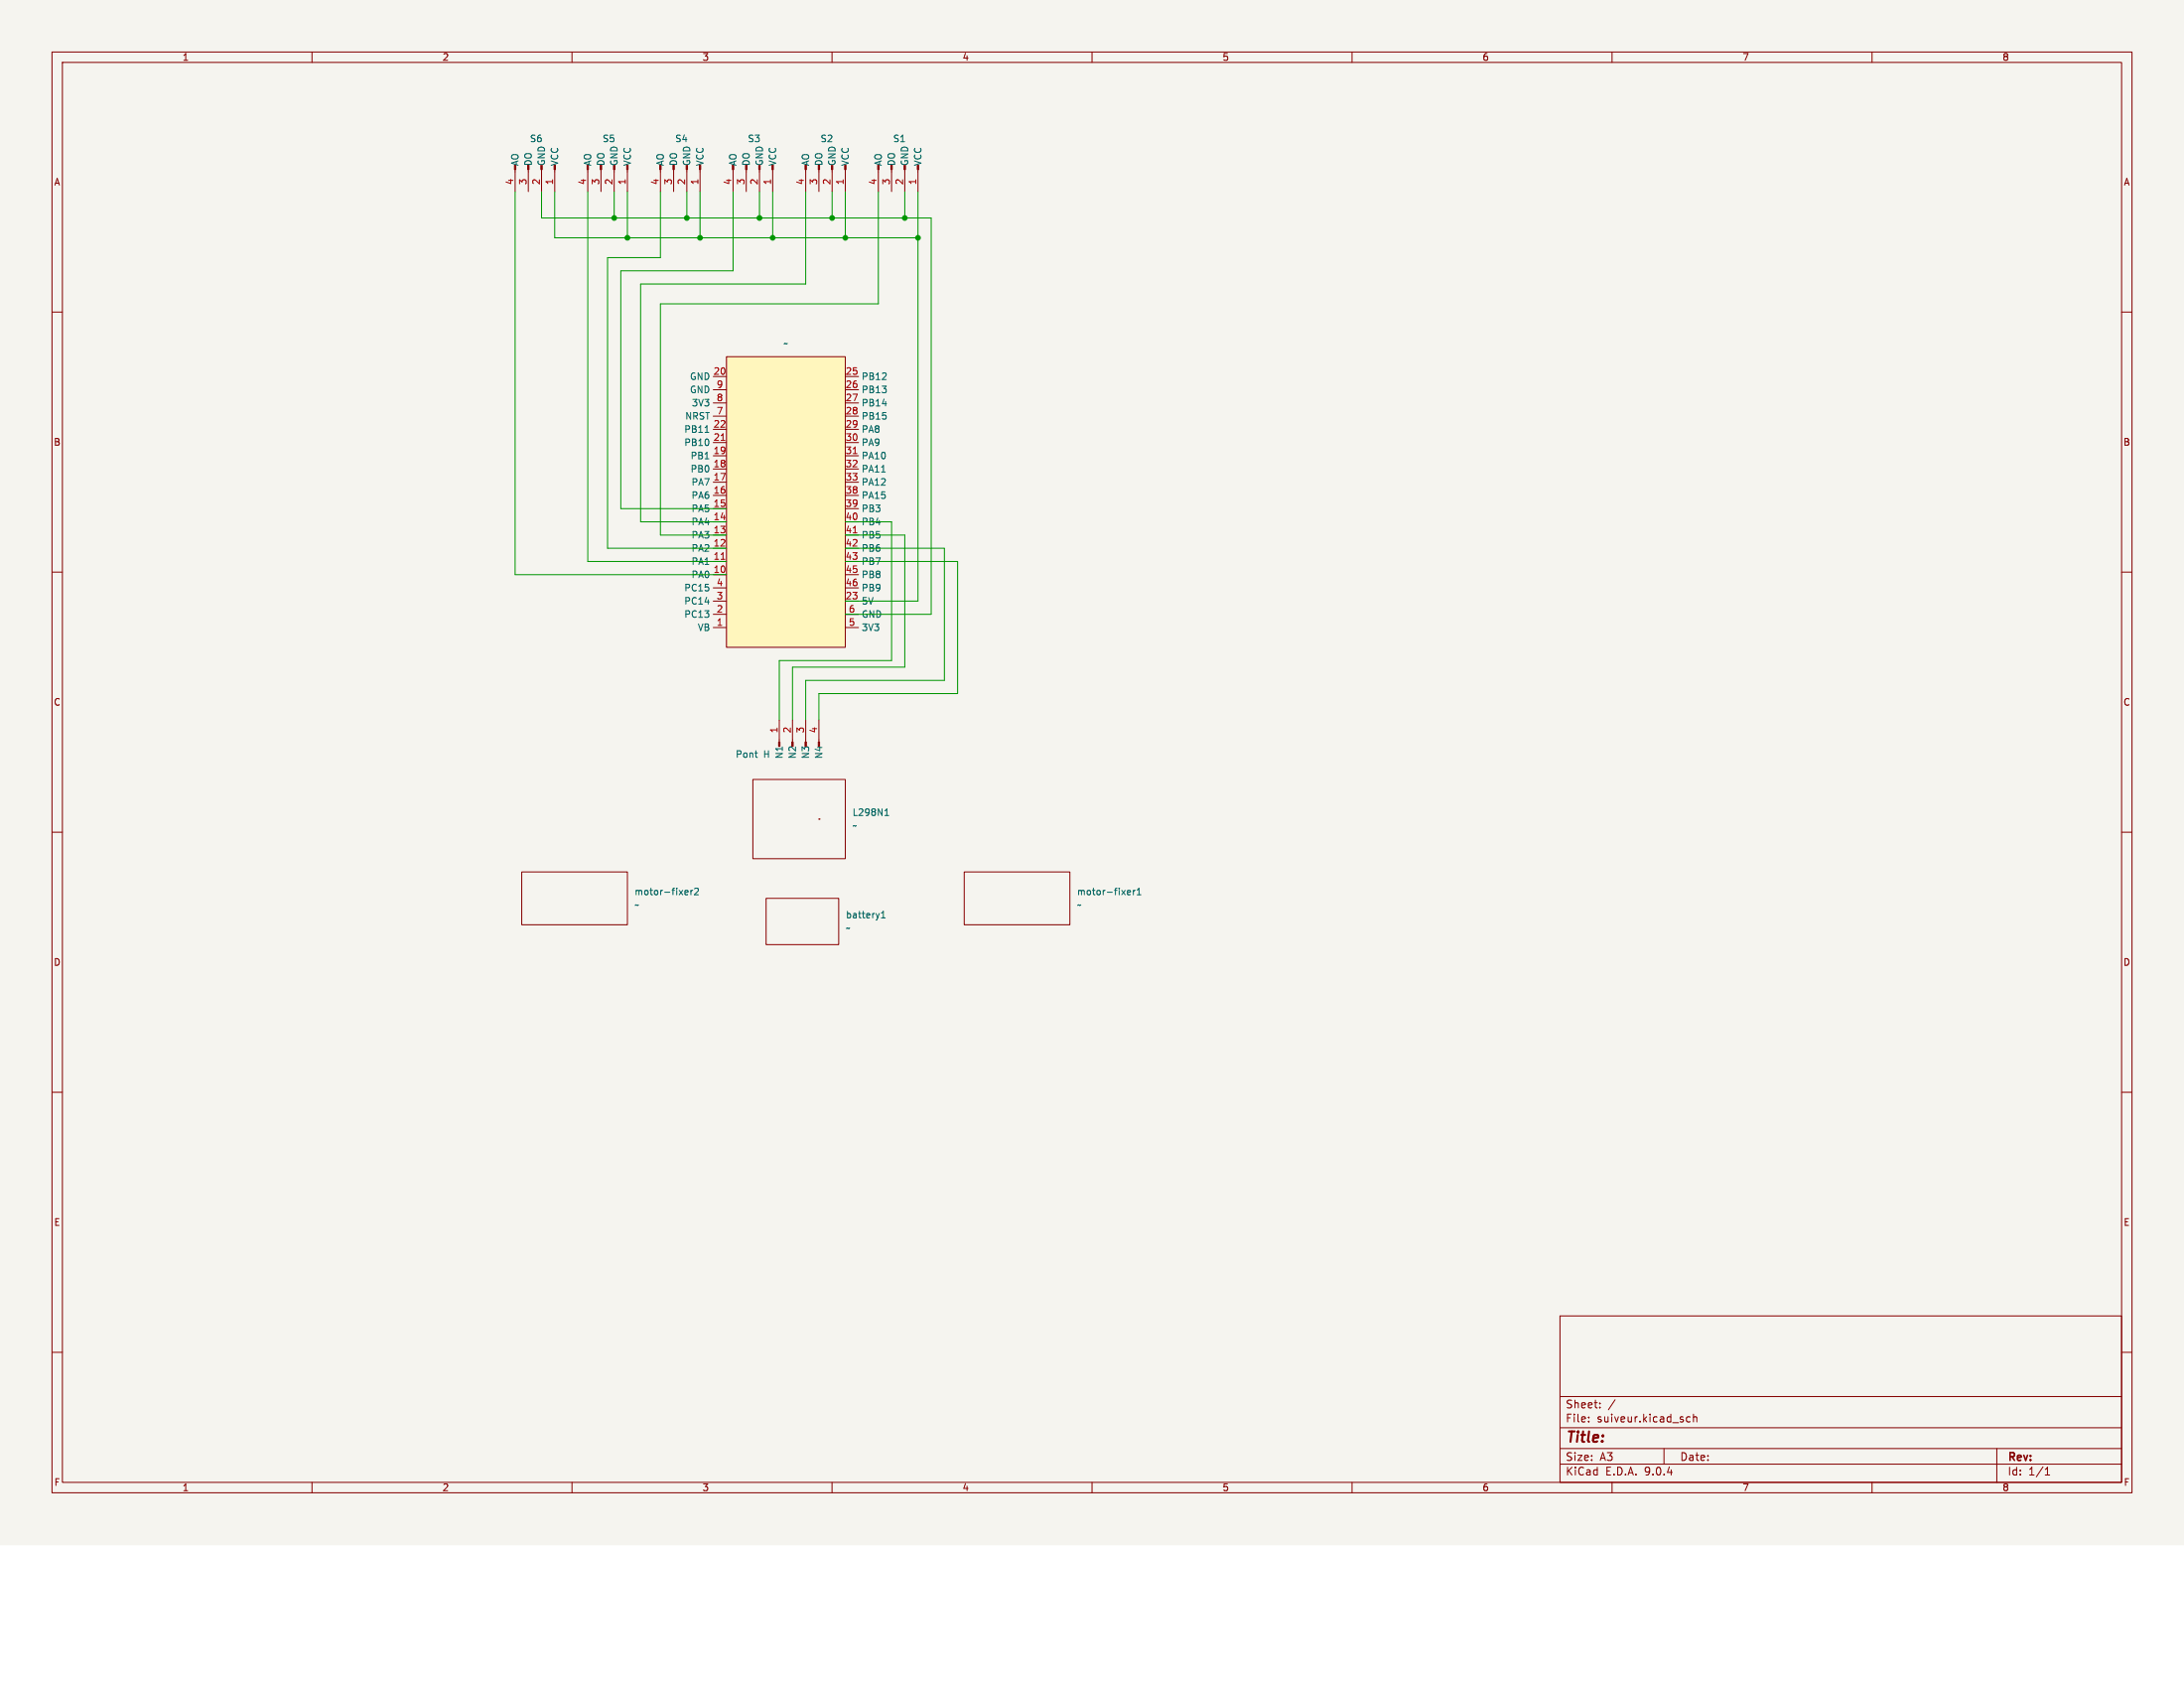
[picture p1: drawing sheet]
<svg xmlns="http://www.w3.org/2000/svg" width="279mm" height="216mm" viewBox="0 0 279 216" stroke-linecap="round" stroke-linejoin="round" font-family="sans-serif">
<path d="M0 0h279.4v197.6h-279.4z" fill="#f5f4ef" stroke="#f5f4ef" stroke-width=".13"/>
<g fill="none" stroke="#840000" stroke-width=".13">
<path d="M6.7 6.7h266v184.2h-266zM8 8h263.4v181.6h-263.4zM39.9 6.7v1.3M73.2 6.7v1.3M106.4 6.7v1.3M139.7 6.7v1.3M173 6.7v1.3M206.2 6.7v1.3M239.5 6.7v1.3M6.7 39.9h1.3M65.9 21.7v2.8M67.6 21.7v2.8"/>
<path d="M69.3 21.7v2.8M71 21.7v2.8M75.2 21.7v2.8M76.9 21.7v2.8M78.6 21.7v2.8M80.3 21.7v2.8M84.5 21.7v2.8M86.2 21.7v2.8M87.9 21.7v2.8M89.6 21.7v2.8M93.8 21.7v2.8M95.5 21.7v2.8"/>
<path d="M97.2 21.7v2.8M98.9 21.7v2.8M103.1 21.7v2.8M104.8 21.7v2.8M106.5 21.7v2.8M108.1 21.7v2.8M112.4 21.7v2.8M114.1 21.7v2.8M115.7 21.7v2.8M117.4 21.7v2.8M271.4 39.9h1.3M6.7 73.2h1.3"/>
<path d="M271.4 73.2h1.3M6.7 106.4h1.3M271.4 106.4h1.3M6.7 139.7h1.3M271.4 139.7h1.3M6.7 173h1.3M199.6 168.3h71.8v21.3h-71.8zM199.6 178.6h71.8M204.7 180v.1M204.7 179.5v.1M206.6 179l-.8 1.3M271.4 173h1.3"/>
<path d="M39.9 189.6v1.3M73.2 189.6v1.3M106.4 189.6v1.3M139.7 189.6v1.3M173 189.6v1.3M199.6 187.3h71.8M199.6 185.3h71.8M199.6 182.6h71.8M203.2 181.8v.1M203.2 181.3v.1M206.2 189.6v1.3M212.9 185.3v2"/>
<path d="M216.2 181.3l-.3-.1-.2 .2 .1 .4h.4M216.6 181.3l.2-.1 .2 .1 .1 .6M216.6 180.9v1M239.5 189.6v1.3M255.5 185.3v4.3M261.6 188.7h.6M261.6 187.9l.3-.2v1"/>
</g>
<g fill="#840000" stroke="#840000" stroke-width=".13">
<path d="M98.8 21.1h.1v.6h-.1z"/>
<path d="M97.1 21.1h.1v.6h-.1z"/>
<path d="M95.4 21.1h.2v.6h-.2z"/>
<path d="M93.7 21.1h.2v.6h-.2z"/>
<path d="M117.4 21.1h.1v.6h-.1z"/>
<path d="M115.7 21.1h.1v.6h-.1z"/>
<path d="M114 21.1h.1v.6h-.1z"/>
<path d="M112.3 21.1h.2v.6h-.2z"/>
<path d="M89.5 21.1h.1v.6h-.1z"/>
<path d="M87.8 21.1h.2v.6h-.2z"/>
<path d="M86.1 21.1h.2v.6h-.2z"/>
<path d="M84.4 21.1h.2v.6h-.2z"/>
<path d="M70.9 21.1h.2v.6h-.2z"/>
<path d="M69.2 21.1h.2v.6h-.2z"/>
<path d="M67.5 21.1h.2v.6h-.2z"/>
<path d="M65.8 21.1h.2v.6h-.2z"/>
<path d="M80.2 21.1h.1v.6h-.1z"/>
<path d="M78.5 21.1h.2v.6h-.2z"/>
<path d="M76.8 21.1h.2v.6h-.2z"/>
<path d="M75.1 21.1h.2v.6h-.2z"/>
<path d="M108.1 21.1h.1v.6h-.1z"/>
<path d="M106.4 21.1h.1v.6h-.1z"/>
<path d="M104.7 21.1h.1v.6h-.1z"/>
<path d="M103 21.1h.2v.6h-.2z"/>
</g>
<path d="M92.9 45.6h15.2v37.2h-15.2z" fill="#fff6bd"/>
<g fill="none" stroke="#840000" stroke-width=".13">
<path d="M91.2 60h1.7M91.2 58.3h1.7M91.2 56.6h1.7M91.2 54.9h1.7M91.2 53.2h1.7M91.2 51.5h1.7M91.2 49.8h1.7M91.2 48.2h1.7M92.9 45.6h15.2v37.2h-15.2zM108.1 60h1.7M108.1 58.3h1.7M108.1 56.6h1.7"/>
<path d="M108.1 54.9h1.7M108.1 53.2h1.7M108.1 51.5h1.7M108.1 49.8h1.7M108.1 48.2h1.7M91.2 78.6h1.7M91.2 76.9h1.7M91.2 75.2h1.7M91.2 73.5h1.7M91.2 71.8h1.7M91.2 70.1h1.7M91.2 68.4h1.7"/>
<path d="M91.2 66.7h1.7M91.2 65.1h1.7M91.2 63.4h1.7M91.2 61.7h1.7M108.1 78.6h1.7M108.1 76.9h1.7M108.1 75.2h1.7M108.1 73.5h1.7M108.1 71.8h1.7M108.1 70.1h1.7M108.1 68.4h1.7M108.1 66.7h1.7"/>
<path d="M108.1 65.1h1.7M108.1 63.4h1.7M108.1 61.7h1.7M91.2 80.3h1.7M96.3 99.7h11.8v10.1h-11.8zM99.7 92.1v2.8M101.4 92.1v2.8M103.1 92.1v2.8M104.8 92.1v2.8M108.1 80.3h1.7M66.7 111.5h13.6v6.8h-13.6zM98 114.9h9.3v5.9h-9.3z"/>
<path d="M104.8 104.8h.1M123.4 111.5h13.5v6.8h-13.5z"/>
</g>
<path d="M92.3 56.3h.4M109.1 58h.5M92.3 71.5h.4M109.1 68.2h.5" fill="none" stroke="#a90000" stroke-width=".13"/>
<g fill="none" stroke="#006464" stroke-width=".13">
<path d="M90.2 55.3h.5M112.8 60.4h.5M96.6 96.3h.3M96.8 96.9h.1M87.7 113.9h.3v.2l-.4 .1M88 114.4h-.3M88.4 113.9v.5M88.6 113.9l-.2 .1M88.9 113.7l.3-.1 .1 .2-.5 .6h.5M112.8 117.4h.4M112.8 116.8l.2-.2v.8M113.2 104.3h.5"/>
<path d="M113.3 103.7l.1-.2v.8M144.2 114.2l.4-.1v-.2h-.3l-.1 .1 .1 .4h.3M145 113.9v.5M145.2 113.9l-.2 .1M145.5 114.4h.5M145.5 113.8l.2-.2v.8"/>
</g>
<g fill="#840000" stroke="#840000" stroke-width=".13">
<path d="M99.6 94.9h.2v.6h-.2z"/>
<path d="M101.3 94.9h.2v.6h-.2z"/>
<path d="M103 94.9h.2v.6h-.2z"/>
<path d="M104.7 94.9h.1v.6h-.1z"/>
</g>
<g fill="none" stroke="#009600" stroke-width=".13">
<path d="M65.9 24.5v49h27M69.3 24.5v3.4h49.8v50.7h-11M71 24.5v5.9h46.4M75.2 24.5v47.3h17.7M78.6 24.5v3.4M80.3 24.5v5.9M84.5 24.5v8.5h-6.8v37.1h15.2M87.9 24.5v3.4M89.6 24.5v5.9M93.8 24.5v10.1h-14.4v30.5h13.5M97.2 24.5v3.4M98.9 24.5v5.9"/>
<path d="M103.1 24.5v11.8h-21.1v30.4h10.9M106.5 24.5v3.4M108.1 24.5v5.9M112.4 24.5v14.4h-27.9v29.5h8.4M115.7 24.5v3.4M117.4 24.5v52.4h-9.3M108.1 70.1h12.7v16.9h-17.7v5.1M108.1 68.4h7.6v16.9h-14.3v6.8M108.1 66.7h6v17.8h-14.4v7.6M108.1 71.8h14.4v16.9h-17.7v3.4"/>
</g>
<g fill="#009600" stroke="#009600" stroke-width=".13">
<circle cx="89.6" cy="30.4" r=".3"/>
<circle cx="98.9" cy="30.4" r=".3"/>
<circle cx="97.2" cy="27.9" r=".3"/>
<circle cx="106.5" cy="27.9" r=".3"/>
<circle cx="87.9" cy="27.9" r=".3"/>
<circle cx="80.3" cy="30.4" r=".3"/>
<circle cx="78.6" cy="27.9" r=".3"/>
<circle cx="117.4" cy="30.4" r=".3"/>
<circle cx="115.7" cy="27.9" r=".3"/>
<circle cx="108.1" cy="30.4" r=".3"/>
</g>
<text font-size="1.9" fill="#840000" x="200.2" y="184.9">Title:</text>
<g font-size="1.4" fill="#840000">
<text x="200.2" y="182.1">File:</text>
<text x="200.2" y="180.3">Sheet:</text>
<text x="204.3" y="182.1">suiveur.kicad_sch</text>
<text x="200.2" y="188.9">KiCad</text>
<text x="200.2" y="187">Size:</text>
<text x="204.7" y="187">A3</text>
<text x="205.4" y="188.9">E.D.A.</text>
<text x="210.4" y="188.9">9.0.4</text>
<text x="214.9" y="187">Date:</text>
<text x="256.8" y="187.1">Rev:</text>
<text x="256.8" y="188.9">Id:</text>
<text x="259.5" y="188.9">1/1</text>
</g>
<g font-size="1.2" fill="#840000">
<text x="23.3" y="7.9">1</text>
<text x="56.5" y="7.9">2</text>
<text x="89.8" y="7.9">3</text>
<text x="123.1" y="7.9">4</text>
<text x="156.3" y="7.9">5</text>
<text x="189.6" y="7.9">6</text>
<text x="222.9" y="7.9">7</text>
<text x="256.1" y="7.9">8</text>
<text x="6.9" y="23.9">A</text>
<text x="271.6" y="23.9">A</text>
<text x="6.8" y="57.1">B</text>
<text x="271.6" y="57.1">B</text>
<text x="6.8" y="90.4">C</text>
<text x="271.6" y="90.4">C</text>
<text x="6.8" y="123.7">D</text>
<text x="271.6" y="123.7">D</text>
<text x="6.9" y="156.9">E</text>
<text x="271.6" y="156.9">E</text>
<text x="6.9" y="190.2">F</text>
<text x="23.3" y="190.8">1</text>
<text x="56.5" y="190.8">2</text>
<text x="89.8" y="190.8">3</text>
<text x="123.1" y="190.8">4</text>
<text x="156.3" y="190.8">5</text>
<text x="189.6" y="190.8">6</text>
<text x="222.9" y="190.8">7</text>
<text x="256.1" y="190.8">8</text>
<text x="271.6" y="190.2">F</text>
</g>
<g font-size="1.2" fill="#a90000">
<text x="65.7" y="23.7" transform="rotate(-90 65.7 23.7)">4</text>
<text x="67.4" y="23.7" transform="rotate(-90 67.4 23.7)">3</text>
<text x="69.1" y="23.7" transform="rotate(-90 69.1 23.7)">2</text>
<text x="70.8" y="23.7" transform="rotate(-90 70.8 23.7)">1</text>
<text x="75" y="23.7" transform="rotate(-90 75 23.7)">4</text>
<text x="76.7" y="23.7" transform="rotate(-90 76.7 23.7)">3</text>
<text x="78.4" y="23.7" transform="rotate(-90 78.4 23.7)">2</text>
<text x="80.1" y="23.7" transform="rotate(-90 80.1 23.7)">1</text>
<text x="84.3" y="23.7" transform="rotate(-90 84.3 23.7)">4</text>
<text x="86" y="23.7" transform="rotate(-90 86 23.7)">3</text>
<text x="87.7" y="23.7" transform="rotate(-90 87.7 23.7)">2</text>
<text x="89.4" y="23.7" transform="rotate(-90 89.4 23.7)">1</text>
<text x="93.6" y="23.7" transform="rotate(-90 93.6 23.7)">4</text>
<text x="95.3" y="23.7" transform="rotate(-90 95.3 23.7)">3</text>
<text x="97" y="23.7" transform="rotate(-90 97 23.7)">2</text>
<text x="98.7" y="23.7" transform="rotate(-90 98.7 23.7)">1</text>
<text x="102.9" y="23.7" transform="rotate(-90 102.9 23.7)">4</text>
<text x="104.6" y="23.7" transform="rotate(-90 104.6 23.7)">3</text>
<text x="106.3" y="23.7" transform="rotate(-90 106.3 23.7)">2</text>
<text x="108" y="23.7" transform="rotate(-90 108 23.7)">1</text>
<text x="112.2" y="23.7" transform="rotate(-90 112.2 23.7)">4</text>
<text x="113.9" y="23.7" transform="rotate(-90 113.9 23.7)">3</text>
<text x="115.6" y="23.7" transform="rotate(-90 115.6 23.7)">2</text>
<text x="117.3" y="23.7" transform="rotate(-90 117.3 23.7)">1</text>
<text x="91.2" y="48">20</text>
<text x="108.1" y="48">25</text>
<text x="91.6" y="53.1">7</text>
<text x="91.6" y="51.4">8</text>
<text x="91.6" y="49.7">9</text>
<text x="108.1" y="53.1">28</text>
<text x="108.1" y="51.4">27</text>
<text x="108.1" y="49.7">26</text>
<text x="91.2" y="59.8">18</text>
<text x="91.2" y="58.1">19</text>
<text x="91.2" y="56.4">21</text>
<text x="91.2" y="54.7">22</text>
<text x="108.1" y="59.8">32</text>
<text x="108.1" y="58.1">31</text>
<text x="108.1" y="56.4">30</text>
<text x="108.1" y="54.7">29</text>
<text x="91.2" y="64.9">15</text>
<text x="91.2" y="63.2">16</text>
<text x="91.2" y="61.5">17</text>
<text x="108.1" y="64.9">39</text>
<text x="108.1" y="63.2">38</text>
<text x="108.1" y="61.5">33</text>
<text x="91.2" y="71.6">11</text>
<text x="91.2" y="70">12</text>
<text x="91.2" y="68.3">13</text>
<text x="91.2" y="66.6">14</text>
<text x="108.1" y="71.6">43</text>
<text x="108.1" y="70">42</text>
<text x="108.1" y="68.3">41</text>
<text x="108.1" y="66.6">40</text>
<text x="91.2" y="73.3">10</text>
<text x="91.6" y="76.7">3</text>
<text x="91.6" y="75">4</text>
<text x="108.1" y="76.7">23</text>
<text x="108.1" y="75">46</text>
<text x="108.1" y="73.3">45</text>
<text x="91.6" y="80.1">1</text>
<text x="91.6" y="78.4">2</text>
<text x="108.5" y="80.1">5</text>
<text x="108.5" y="78.4">6</text>
<text x="99.5" y="93.8" transform="rotate(-90 99.5 93.8)">1</text>
<text x="101.2" y="93.8" transform="rotate(-90 101.2 93.8)">2</text>
<text x="102.9" y="93.8" transform="rotate(-90 102.9 93.8)">3</text>
<text x="104.6" y="93.8" transform="rotate(-90 104.6 93.8)">4</text>
</g>
<g font-size="1.2" fill="#006464">
<text x="66.5" y="21.3" transform="rotate(-90 66.5 21.3)">AO</text>
<text x="67.7" y="18.3">S6</text>
<text x="68.2" y="21.3" transform="rotate(-90 68.2 21.3)">DO</text>
<text x="69.9" y="21.3" transform="rotate(-90 69.9 21.3)">GND</text>
<text x="71.5" y="21.3" transform="rotate(-90 71.5 21.3)">VCC</text>
<text x="75.8" y="21.3" transform="rotate(-90 75.8 21.3)">AO</text>
<text x="77" y="18.3">S5</text>
<text x="77.5" y="21.3" transform="rotate(-90 77.5 21.3)">DO</text>
<text x="79.1" y="21.3" transform="rotate(-90 79.1 21.3)">GND</text>
<text x="80.8" y="21.3" transform="rotate(-90 80.8 21.3)">VCC</text>
<text x="85.1" y="21.3" transform="rotate(-90 85.1 21.3)">AO</text>
<text x="86.3" y="18.3">S4</text>
<text x="86.8" y="21.3" transform="rotate(-90 86.8 21.3)">DO</text>
<text x="88.4" y="21.3" transform="rotate(-90 88.4 21.3)">GND</text>
<text x="90.1" y="21.3" transform="rotate(-90 90.1 21.3)">VCC</text>
<text x="94.4" y="21.3" transform="rotate(-90 94.4 21.3)">AO</text>
<text x="95.6" y="18.3">S3</text>
<text x="96" y="21.3" transform="rotate(-90 96 21.3)">DO</text>
<text x="97.7" y="21.3" transform="rotate(-90 97.7 21.3)">GND</text>
<text x="99.4" y="21.3" transform="rotate(-90 99.4 21.3)">VCC</text>
<text x="103.6" y="21.3" transform="rotate(-90 103.6 21.3)">AO</text>
<text x="104.9" y="18.3">S2</text>
<text x="105.3" y="21.3" transform="rotate(-90 105.3 21.3)">DO</text>
<text x="107" y="21.3" transform="rotate(-90 107 21.3)">GND</text>
<text x="108.7" y="21.3" transform="rotate(-90 108.7 21.3)">VCC</text>
<text x="112.9" y="21.3" transform="rotate(-90 112.9 21.3)">AO</text>
<text x="114.2" y="18.3">S1</text>
<text x="114.6" y="21.3" transform="rotate(-90 114.6 21.3)">DO</text>
<text x="116.3" y="21.3" transform="rotate(-90 116.3 21.3)">GND</text>
<text x="118" y="21.3" transform="rotate(-90 118 21.3)">VCC</text>
<text x="100.2" y="44.5">~</text>
<text x="87.6" y="53.8">NRST</text>
<text x="88.2" y="50.4">GND</text>
<text x="88.2" y="48.7">GND</text>
<text x="88.4" y="52.1">3V3</text>
<text x="110.2" y="53.8">PB15</text>
<text x="110.2" y="52.1">PB14</text>
<text x="110.2" y="50.4">PB13</text>
<text x="110.2" y="48.7">PB12</text>
<text x="87.5" y="57.2">PB10</text>
<text x="87.5" y="55.5">PB11</text>
<text x="88.3" y="58.9">PB1</text>
<text x="110.2" y="58.9">PA10</text>
<text x="110.2" y="57.2">PA9</text>
<text x="110.2" y="55.5">PA8</text>
<text x="88.3" y="60.6">PB0</text>
<text x="88.4" y="65.6">PA5</text>
<text x="88.4" y="63.9">PA6</text>
<text x="88.4" y="62.3">PA7</text>
<text x="110.2" y="65.6">PB3</text>
<text x="110.2" y="63.9">PA15</text>
<text x="110.2" y="62.3">PA12</text>
<text x="110.2" y="60.6">PA11</text>
<text x="88.4" y="70.7">PA2</text>
<text x="88.4" y="69">PA3</text>
<text x="88.4" y="67.3">PA4</text>
<text x="110.2" y="70.7">PB6</text>
<text x="110.2" y="69">PB5</text>
<text x="110.2" y="67.3">PB4</text>
<text x="87.5" y="77.5">PC14</text>
<text x="87.5" y="75.8">PC15</text>
<text x="88.4" y="74.1">PA0</text>
<text x="88.4" y="72.4">PA1</text>
<text x="110.2" y="77.5">5V</text>
<text x="110.2" y="75.8">PB9</text>
<text x="110.2" y="74.1">PB8</text>
<text x="110.2" y="72.4">PB7</text>
<text x="87.5" y="79.1">PC13</text>
<text x="89.2" y="80.8">VB</text>
<text x="110.2" y="80.8">3V3</text>
<text x="110.2" y="79.1">GND</text>
<text x="94.1" y="97.1">Pont</text>
<text x="97.7" y="97.1">H</text>
<text x="100.3" y="97.1" transform="rotate(-90 100.3 97.1)">N1</text>
<text x="102" y="97.1" transform="rotate(-90 102 97.1)">N2</text>
<text x="103.6" y="97.1" transform="rotate(-90 103.6 97.1)">N3</text>
<text x="105.3" y="97.1" transform="rotate(-90 105.3 97.1)">N4</text>
<text x="109" y="106.2">~</text>
<text x="109" y="104.5">L298N1</text>
<text x="81.1" y="114.6">motor-fixer2</text>
<text x="81.1" y="116.3">~</text>
<text x="108.2" y="117.6">battery1</text>
<text x="108.2" y="119.3">~</text>
<text x="137.7" y="114.6">motor-fixer1</text>
<text x="137.7" y="116.3">~</text>
</g>
</svg>
